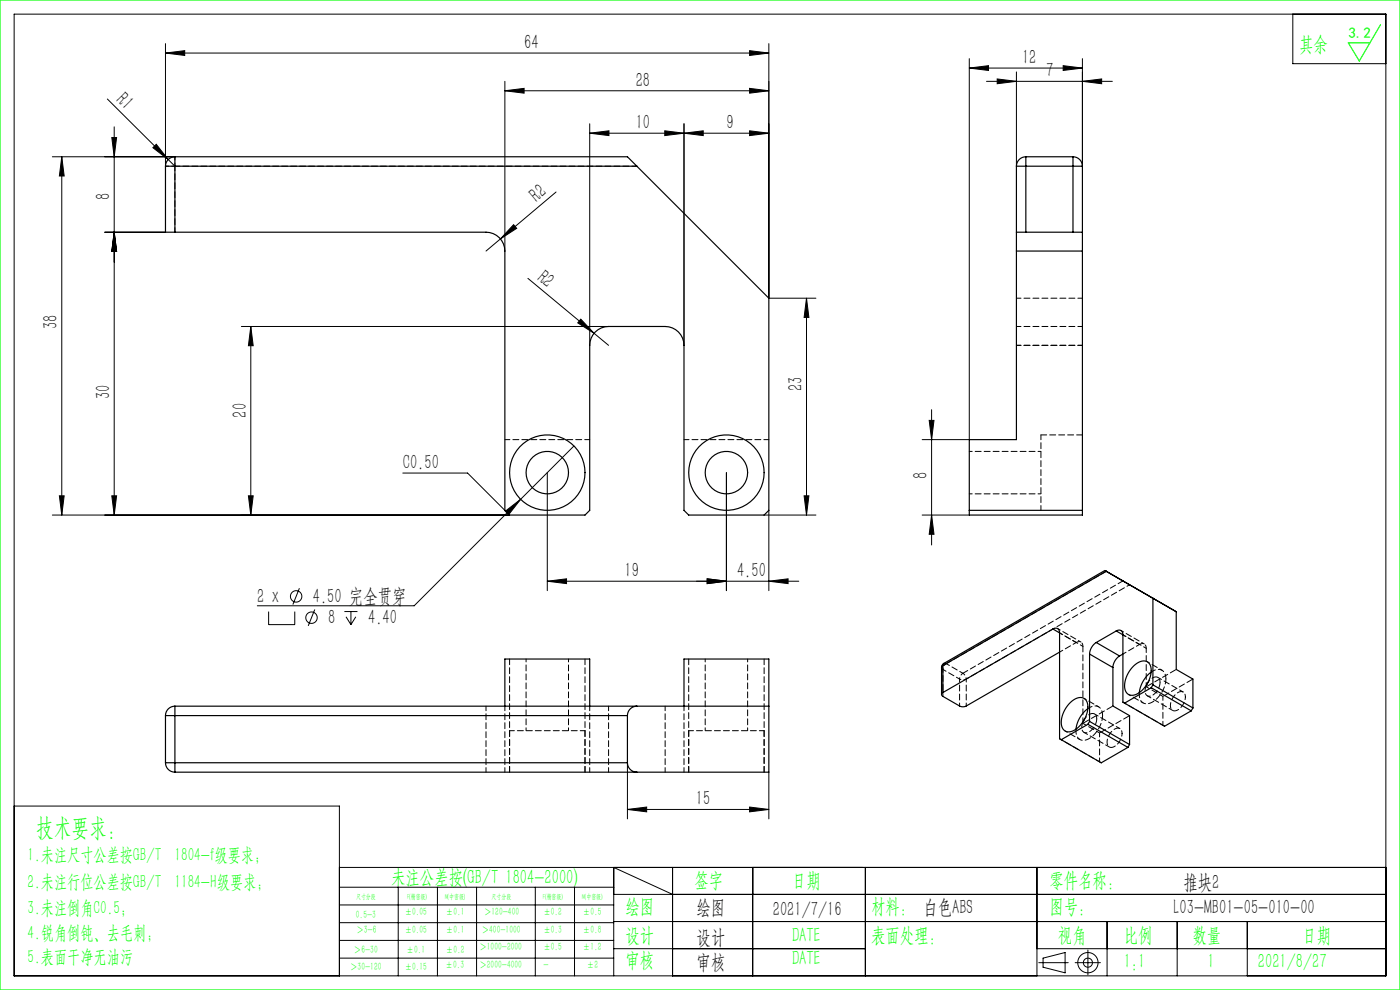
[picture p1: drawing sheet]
<svg xmlns="http://www.w3.org/2000/svg" width="297mm" height="210mm" viewBox="0 0 297 210" stroke-linecap="round" stroke-linejoin="round" font-family="sans-serif">
<g fill="none" stroke="#000" stroke-width=".21">
<path d="M3 3h291v204h-291zM35.1 11.3l4.1-.6v1.1zM35.1 9.3v26M35.1 11.3h128M107.1 19.3l4.1-.6v1.1zM107.1 17.3v36M107.1 19.3h56M159 10.7l4.1 .6-4.1 .5zM159 18.7l4.1 .6-4.1 .5zM163.1 9.3v54h10M205.6 14.4l4.1-.5v1zM205.6 12.4v80.9h-10"/>
<path d="M205.6 14.4h24M209.3 17.3h26.7M211.5 16.7l4.1 .6-4.1 .5zM215.6 15.3v20M225.5 13.9l4.1 .5-4.1 .5zM229.6 17.3l4.1-.6v1.1zM229.6 12.4v22.9M274.3 3v10.5h19.7M11.1 33.3h26M13.1 33.3v76M13.1 33.3l.5 4h-1zM22.8 21l14.3 14.3"/>
<path d="M23.7 29.2h1l-.5 4.1zM24.2 26.9v82.4M33.2 30.6l2.5 3.2-3.3-2.5zM125.1 28.3l4.1-.6v1.1zM125.1 26.3v47M141 27.7l4.1 .6-4.1 .5zM145.1 28.3l4.1-.6v1.1zM145.1 26.3v47M159 27.7l4.1 .6-4.1 .5zM163.1 28.3h-38M22.2 49.3h12.9M24.2 49.3l.5 4h-1z"/>
<path d="M109 47.7l.6 .7-3.4 2.3zM112 59l17.1 14.3M118 40.7l-14.9 12.6M51.2 69.3h77.9M53.2 69.3v40M53.2 69.3l.5 4h-1zM123.2 67.7l2.8 3-3.4-2.2zM171.1 63.3l.5 4h-1zM171.1 63.3v46M121.8 94.6l-33.9 33.9h-33.3M197.1 89.2h1l-.5 4.1zM197.6 86.9v28.7"/>
<path d="M11.1 109.3h97M12.6 105.2h1l-.5 4.1zM23.7 105.2h1l-.5 4.1zM52.7 105.2h1l-.5 4.1zM85.5 100.3h13.7l7.9 8M107.2 108.4l3.2-2.5-2.5 3.3zM116.1 100.3v25M154.1 100.3v25M162.1 109.3h11M163.1 108.3v17M170.6 105.2h1l-.5 4.1zM195.6 109.3h10"/>
<path d="M197.6 109.3l.5 4h-1zM57 129.7v2.8h5.5v-2.8M63.5 124.8l-1.4 3.4M66.8 129.3l-1.4 3.5M73.1 129.7h2.7M73.4 130.8l1 1.7M74.4 129.7v2.8M75.5 130.8l-1.1 1.7M116.1 123.3l4.1-.5v1zM116.1 123.3h53.4M150 122.8l4.1 .5-4.1 .5zM163.1 123.3l4.1-.5v1z"/>
<path d="M3 171h69v36M133.1 171.7l4.1-.5v1zM133.1 161.8v11.9M133.1 171.7h30M159 171.2l4.1 .5-4.1 .5zM163.1 163.8v9.9M72 184h222M72 188.2h58.2M72 192h58.2M72 195.7h58.2M72 199.5h58.2M84.5 188.2v18.8"/>
<path d="M92.8 188.2v18.8M101.1 188.2v18.8M113.6 188.2v18.8M121.9 188.2v18.8M130.2 189.7h163.8M130.2 195.5h163.8M142.7 189.7l-12.5-5.7v23M142.7 184v23M159.7 184v23M183.6 184v23M220 184v23M234.9 195.5v11.5"/>
<path d="M249.7 195.5v11.5M264.6 195.5v11.5M72 203.2h58.2M130.2 201.2h53.4M220 201.2h74M220.4 204.2h6.2M221.3 203.2l4.7-1.1v4.3l-4.7-1.2zM228.1 204.2h5.3M230.8 201.5v5.3"/>
<circle cx="62.8" cy="126.5" r="1.21"/>
<circle cx="66.1" cy="131" r="1.21"/>
<circle cx="230.8" cy="204.2" r="2.15"/>
<circle cx="230.8" cy="204.2" r=".96"/>
</g>
<path d="M0 0h297v210h-297zM292.9 5.2l-4.5 7.7-2.4-3.8h4.6" fill="none" stroke="#0f0" stroke-width=".25"/>
<g fill="#000">
<path d="M33.2 30.6l2.5 3.2-3.3-2.5zM109 47.7l.6 .7-3.4 2.3zM123.2 67.7l2.8 3-3.4-2.2z"/>
<path d="M35.1 11.3l4.1-.6v1.1zM159 10.7l4.1 .6-4.1 .5zM150 122.8l4.1 .5-4.1 .5zM163.1 123.3l4.1-.5v1zM145.1 28.3l4.1-.6v1.1zM159 27.7l4.1 .6-4.1 .5z"/>
<path d="M107.1 19.3l4.1-.6v1.1zM159 18.7l4.1 .6-4.1 .5z"/>
<path d="M205.6 14.4l4.1-.5v1zM225.5 13.9l4.1 .5-4.1 .5z"/>
<path d="M23.7 29.2h1l-.5 4.1zM24.2 49.3l.5 4h-1zM13.1 33.3l.5 4h-1zM12.6 105.2h1l-.5 4.1zM24.2 49.3l.5 4h-1zM23.7 105.2h1l-.5 4.1zM171.1 63.3l.5 4h-1zM170.6 105.2h1l-.5 4.1zM197.1 89.2h1l-.5 4.1zM197.6 109.3l.5 4h-1z"/>
<path d="M125.1 28.3l4.1-.6v1.1zM141 27.7l4.1 .6-4.1 .5zM107.2 108.4l.7 .8 2.5-3.3zM211.5 16.7l4.1 .6-4.1 .5zM229.6 17.3l4.1-.6v1.1z"/>
<path d="M52.7 105.2h1l-.5 4.1zM53.2 69.3l.5 4h-1z"/>
<path d="M150 122.8l4.1 .5-4.1 .5zM116.1 123.3l4.1-.5v1z"/>
<path d="M133.1 171.7l4.1-.5v1zM159 171.2l4.1 .5-4.1 .5z"/>
</g>
<g fill="none" stroke="#000" stroke-width=".25">
<path d="M35.1 35.3h2M35.1 35.3v14h2M37.1 33.3v2M37.1 33.3h96l2 2M37.1 33.3a2 2 0 0 0-2 2M37.1 35.3h98M37.1 35.3v14M135.1 35.3l28 28v45l-1 1h-16l-1-1v-35a4 4 0 0 0-4-4h-12a4 4 0 0 0-4 4v35l-1 1h-16l-1-1v-55a4 4 0 0 0-4-4h-66M215.6 35.3h2M215.6 35.3v14M217.6 33.3v2M217.6 33.3a2 2 0 0 0-2 2"/>
<path d="M217.6 35.3h10M217.6 33.3h10M217.6 35.3v14M227.6 33.3v2M227.6 33.3a2 2 0 0 1 2 2M227.6 35.3h2M227.6 35.3v14M229.6 35.3v14M215.6 49.3h2M215.6 49.3v4M215.6 53.3v40h-10v16h24v-56M215.6 53.3h14"/>
<path d="M217.6 49.3h10M227.6 49.3h2M229.6 49.3v4M205.6 108.3h24M223.4 133.4a.86 .86 0 0 1 1-.1 .86 .86 0 0 1 .4 .9M223.4 133.4l-23.4 13.5M223.4 133.4l1.4 .8M224.8 138.3l-19.8 11.5a1.56 1.56 0 0 1-1.4 0l-3.6-2.1a.43 .43 0 0 1-.3-.4 .43 .43 0 0 1 .3-.4M224.8 134.2v22.5l8.8 5.1 5.7-3.3M231.1 138.7v14.3M231.1 138.7l5 2.9M232.6 136.3a3.1 3.1 0 0 0-1.5 2.4"/>
<path d="M232.6 136.3l4.9 2.8M234.4 121l-34.2 19.7M234.4 121l.3 .2zM234.7 121.2l-34.7 20M234.7 121.2l14.8 8.6v12.2l3.6 2v6.2M236.8 133.8a.86 .86 0 0 1 1-.1 .86 .86 0 0 1 .4 1M236.8 133.8l-4.2 2.5M236.8 133.8l1.4 .9M237.5 139.1a3.1 3.1 0 0 0-1.4 2.5M238.2 123.2l1.4 .8M238.2 134.7v14.2l8.9 5.1 5.6-3.2M238.2 138.7l-.7 .4"/>
<path d="M244.6 126.9v18.4M35.1 151.8h2M35.1 151.8v10M37.1 149.8v2M37.1 149.8a2 2 0 0 0-2 2M37.1 151.8v10M37.1 151.8h96M37.1 149.8h126M107.1 149.8v-10h18v10M133.1 151.8v10M135.1 149.8a2 2 0 0 0-2 2M145.1 149.8v-10h18v24h-126"/>
<path d="M199.7 141.6v5.7M200 141.2l-.3 .4M200 141.2v5.7M200.2 140.7l-.3 .4-.2 .5M200.2 140.7l-.2 .5M227.1 149a2.29 2.29 0 0 1 3.2-.6 4.2 4.2 0 0 1-.5 4.7 3.7 3.7 0 0 1-3.6 2.1 2.51 2.51 0 0 1-.9-3.3l.9-1.8zM230.1 152.5l-.3 .5M230.8 150.3a6.4 6.4 0 0 0-2.5 4.4M230.8 153.6l-5.7 3.3M230.8 153.6l8.5 4.9M231.1 153l-.3 .6M231.1 153l8.5 4.9"/>
<path d="M236.1 141.6v8.2l3.5 2v6.1M239.6 157.9l-.3 .6M240.5 141.2a2.29 2.29 0 0 1 3.2-.6 4.2 4.2 0 0 1-.5 4.7 3.7 3.7 0 0 1-3.6 2.1 2.51 2.51 0 0 1-.8-3.2l.8-1.8zM243.5 144.8l-.2 .4M244.2 142.6a6.4 6.4 0 0 0-2.5 4.3M244.2 145.9l-5.6 3.3M244.2 145.9l8.5 4.9M244.6 145.3l-.4 .6M244.6 145.3l8.5 4.9M253.1 150.2l-.4 .6M35.1 161.8h2M35.1 161.8a2 2 0 0 0 2 2"/>
<path d="M37.1 161.8v2M37.1 161.8h96M133.1 161.8a2 2 0 0 0 2 2"/>
<circle cx="116.1" cy="100.3" r="8"/>
<circle cx="116.1" cy="100.3" r="4.5"/>
<circle cx="154.1" cy="100.3" r="4.5"/>
<circle cx="154.1" cy="100.3" r="8"/>
</g>
<g fill="none" stroke="#000" stroke-width=".21" stroke-dasharray="1.3 .6" stroke-dashoffset=".3">
<path d="M37.1 49.3v-14M215.6 73.3h14M215.6 63.3h14M229.6 69.3h-14M229.6 73.3h-14M220.8 92.3v16M103.1 149.8v14M124.1 155h-16M125.1 149.8v14M141.1 149.8v14M162.1 155h-16M233.9 151.8a1.76 1.76 0 0 0-.9-1.9 1.76 1.76 0 0 0-2.1 .3l-.1 .1"/>
<path d="M247.3 144a1.76 1.76 0 0 0-.9-1.9 1.76 1.76 0 0 0-2.1 .4l-.1 .1M107.1 163.8v-14M129.1 163.8v-14M145.1 163.8v-14"/>
</g>
<path d="M37.1 35.3h-2M37.1 33.3v2M224.8 134.2l4.9 2.9M229.3 136.2l-4.9-2.9M238.2 134.7l5 2.8M242.8 136.6l-5-2.9M200 147.7v-5.7M203.6 144v5.8M205 144l34.6-20M205 149.8v-5.8" fill="none" stroke="#000" stroke-width=".21" stroke-dasharray="1.3 .6" stroke-dashoffset=".6"/>
<path d="M37.1 35.3h98M107.1 93.3h18M145.1 93.3h18M228.3 154.7a1.78 1.78 0 0 0 1.9 2.3 5.8 5.8 0 0 0 3.7-5.2M241.7 146.9a1.78 1.78 0 0 0 1.9 2.4 5.8 5.8 0 0 0 3.7-5.3" fill="none" stroke="#000" stroke-width=".21" stroke-dasharray="1.3 .6" stroke-dashoffset=".2"/>
<path d="M124.1 139.8v24M162.1 139.8v24M229.7 137.1v16.3M238.2 123.2l-33.9 19.6M200.7 140.8l34-19.6M108.1 163.8v-24M146.1 163.8v-24" fill="none" stroke="#000" stroke-width=".21" stroke-dasharray="1.3 .6" stroke-dashoffset=".1"/>
<path d="M229.6 92.3h-8.8M108.1 155v8.8M146.1 155v8.8M200 142l-.3-.4M200.7 140.8l-.5-.1M229.8 153a1.85 1.85 0 0 0 .2 2.4 2.52 2.52 0 0 0 2.6-2.3l.1-.6M243.3 145.2a1.85 1.85 0 0 0 .1 2.4 2.52 2.52 0 0 0 2.6-2.2l.1-.7M247.1 154l-.4-.2M124.1 163.8v-8.8M162.1 163.8v-8.8M233.6 161.8l-.3-.2" fill="none" stroke="#000" stroke-width=".21" stroke-dasharray="1.3 .6"/>
<g fill="none" stroke="#000" stroke-width=".21" stroke-dasharray="1.3 .6" stroke-dashoffset=".7">
<path d="M220.8 95.8h-15.2M205.6 104.8h15.2M111.6 139.8v15.2M149.6 139.8v15.2M120.6 155v-15.2M158.6 155v-15.2M200.7 140.8a1.56 1.56 0 0 0-.7 1.2M204.3 142.8a1.56 1.56 0 0 0-.7 1.2M204.3 142.8a1.56 1.56 0 0 1 .7 1.2M205 144a1.56 1.56 0 0 1-1.4 0M226 155.1l3.1 1.8M232.7 152.5a.99 .99 0 0 0-.6-1.1 .99 .99 0 0 0-1.2 .2l-.8 .9"/>
<path d="M233.1 149.9l-3.1-1.8M238 155.6a.99 .99 0 0 0-.5-1.1 .99 .99 0 0 0-1.2 .2 3.1 3.1 0 0 0-1.3 3.5 1.14 1.14 0 0 0 1.8-.1 3.6 3.6 0 0 0 1.2-2.5M239.4 147.3l3.1 1.8M246.1 144.7a.99 .99 0 0 0-.5-1 .99 .99 0 0 0-1.2 .2l-.9 .8M246.5 142.2l-3.1-1.8M251.5 147.8a.99 .99 0 0 0-.6-1 .99 .99 0 0 0-1.1 .2 3.1 3.1 0 0 0-1.3 3.4 1.14 1.14 0 0 0 1.8-.1 3.6 3.6 0 0 0 1.2-2.5"/>
</g>
<path d="M224.8 138.3l3.5-2M228.3 136.3l-3.5-2.1M229.7 137.1a.86 .86 0 0 0-.4-.9 .86 .86 0 0 0-1 .1M238.2 138.7l3.6-2M241.8 136.7l-3.6-2M243.2 137.5a.86 .86 0 0 0-.4-.9 .86 .86 0 0 0-1 .1M200 142l3.6 2M204.3 142.8l-3.6-2M229.7 153.4l3.6 2.1M243.2 145.7l3.5 2M246.7 153.8l-8.5-4.9M233.3 161.6l-8.5-4.9" fill="none" stroke="#000" stroke-width=".21" stroke-dasharray="1.3 .6" stroke-dashoffset=".5"/>
<path d="M243.2 137.5v8.2M229.9 155.3l5.4 3.1M233.3 155.5v6.1M237.6 154.5l-5.4-3.1M243.4 147.6l5.4 3.1M246.7 153.8v-6.1M251 146.8l-5.4-3.1" fill="none" stroke="#000" stroke-width=".21" stroke-dasharray="1.3 .6" stroke-dashoffset=".4"/>
<path d="M229.7 153.4l6.4-3.6M233.3 155.5l6.3-3.7M243.2 145.7l6.3-3.7M246.7 147.7l6.4-3.7" fill="none" stroke="#000" stroke-width=".21" stroke-dasharray="1.3 .6" stroke-dashoffset="-.2"/>
<text font-size="5.4" fill="#0f0" x="7.7" y="177.2">技术要求：</text>
<g font-size="4.4">
<text x="111.2" y="10.4">64</text>
<text x="216.8" y="13.6">12</text>
<text x="221.9" y="16.4">7</text>
<text x="24.5" y="21.5" transform="rotate(45 24.5 21.5)">R1</text>
<text x="134.9" y="18.4">28</text>
<text x="134.9" y="27.4">10</text>
<text x="154.1" y="27.4">9</text>
<text x="23.4" y="42.4" transform="rotate(-90 23.4 42.4)">8</text>
<text x="113.9" y="43" transform="rotate(-40 113.9 43)">R2</text>
<text x="113.7" y="59.4" transform="rotate(40 113.7 59.4)">R2</text>
<text x="12.2" y="69.9" transform="rotate(-90 12.2 69.9)">38</text>
<text x="170.2" y="83" transform="rotate(-90 170.2 83)">23</text>
<text x="23.4" y="84.7" transform="rotate(-90 23.4 84.7)">30</text>
<text x="52.3" y="88.6" transform="rotate(-90 52.3 88.6)">20</text>
<text x="85.4" y="99.5">C0.50</text>
<text x="196.8" y="101.7" transform="rotate(-90 196.8 101.7)">8</text>
<text x="132.5" y="122.4">19</text>
<text x="156.4" y="122.4">4.50</text>
<text x="54.6" y="127.8">2 x</text>
<text x="66.4" y="127.8">4.50 完全贯穿</text>
<text x="69.6" y="132.3">8</text>
<text x="78.1" y="132.3">4.40</text>
<text x="147.6" y="170.8">15</text>
<text x="251.1" y="188.6">推块2</text>
<text x="147.8" y="194">绘图</text>
<text x="163.9" y="194.3">2021/7/16</text>
<text x="249" y="194">L03-MB01-05-010-00</text>
<text x="147.8" y="200.2">设计</text>
<text x="147.8" y="205.5">审核</text>
</g>
<g font-size="4.4" fill="#0f0">
<text x="275.6" y="10.8">其余</text>
<text x="83" y="187.5">未注公差按(GB/T 1804-2000)</text>
<text x="147.3" y="188">签字</text>
<text x="168" y="188">日期</text>
<text x="222.6" y="188">零件名称：</text>
<text x="132.7" y="193.6">绘图</text>
<text x="184.8" y="193.6">材料： 白色ABS</text>
<text x="222.6" y="193.6">图号：</text>
<text x="132.7" y="199.8">设计</text>
<text x="168" y="199.8">DATE</text>
<text x="184.8" y="199.8">表面处理：</text>
<text x="224.4" y="199.8">视角</text>
<text x="238.4" y="199.8">比例</text>
<text x="253" y="199.8">数量</text>
<text x="276.3" y="199.8">日期</text>
<text x="132.7" y="205.1">审核</text>
<text x="168" y="204.6">DATE</text>
<text x="238.4" y="205.3">1:1</text>
<text x="256.2" y="205.3">1</text>
<text x="266.9" y="205.3">2021/8/27</text>
</g>
<g font-size="4" fill="#0f0">
<text x="5.9" y="182.6">1.未注尺寸公差按GB/T 1804-f级要求；</text>
<text x="5.9" y="188.4">2.未注行位公差按GB/T 1184-H级要求；</text>
<text x="5.9" y="193.9">3.未注倒角C0.5；</text>
<text x="5.9" y="199.2">4.锐角倒钝、去毛刺；</text>
<text x="5.9" y="204.2">5.表面干净无油污</text>
</g>
<text font-size="3.2" fill="#0f0" x="286.1" y="8">3.2</text>
<g font-size="2.3" fill="#0f0">
<text x="75.5" y="194.7">0.5-3</text>
<text x="75.6" y="198">＞3-6</text>
<text x="85.9" y="194.2">±0.05</text>
<text x="85.9" y="198">±0.05</text>
<text x="94.6" y="194.2">±0.1</text>
<text x="94.6" y="198">±0.1</text>
<text x="102.2" y="198">＞400-1000</text>
<text x="102.7" y="194.2">＞120-400</text>
<text x="115.3" y="194.2">±0.2</text>
<text x="115.3" y="198">±0.3</text>
<text x="123.7" y="194.2">±0.5</text>
<text x="123.7" y="198">±0.8</text>
<text x="75.1" y="202.2">＞6-30</text>
<text x="86.3" y="202.2">±0.1</text>
<text x="94.6" y="202.2">±0.2</text>
<text x="101.7" y="201.6">＞1000-2000</text>
<text x="115.3" y="201.6">±0.5</text>
<text x="123.7" y="201.6">±1.2</text>
<text x="74.3" y="205.8">＞30-120</text>
<text x="85.9" y="205.8">±0.15</text>
<text x="94.5" y="205.4">±0.3</text>
<text x="101.7" y="205.4">＞2000-4000</text>
<text x="115.3" y="205.4">-</text>
<text x="124.5" y="205.4">±2</text>
</g>
<g font-size="1.5" fill="#0f0">
<text x="75.5" y="190.6">尺寸分段</text>
<text x="86.4" y="190.6">F(精密级)</text>
<text x="94.4" y="190.6">M(中密级)</text>
<text x="104.3" y="190.6">尺寸分段</text>
<text x="115.2" y="190.6">F(精密级)</text>
<text x="123.5" y="190.6">M(中密级)</text>
</g>
</svg>
